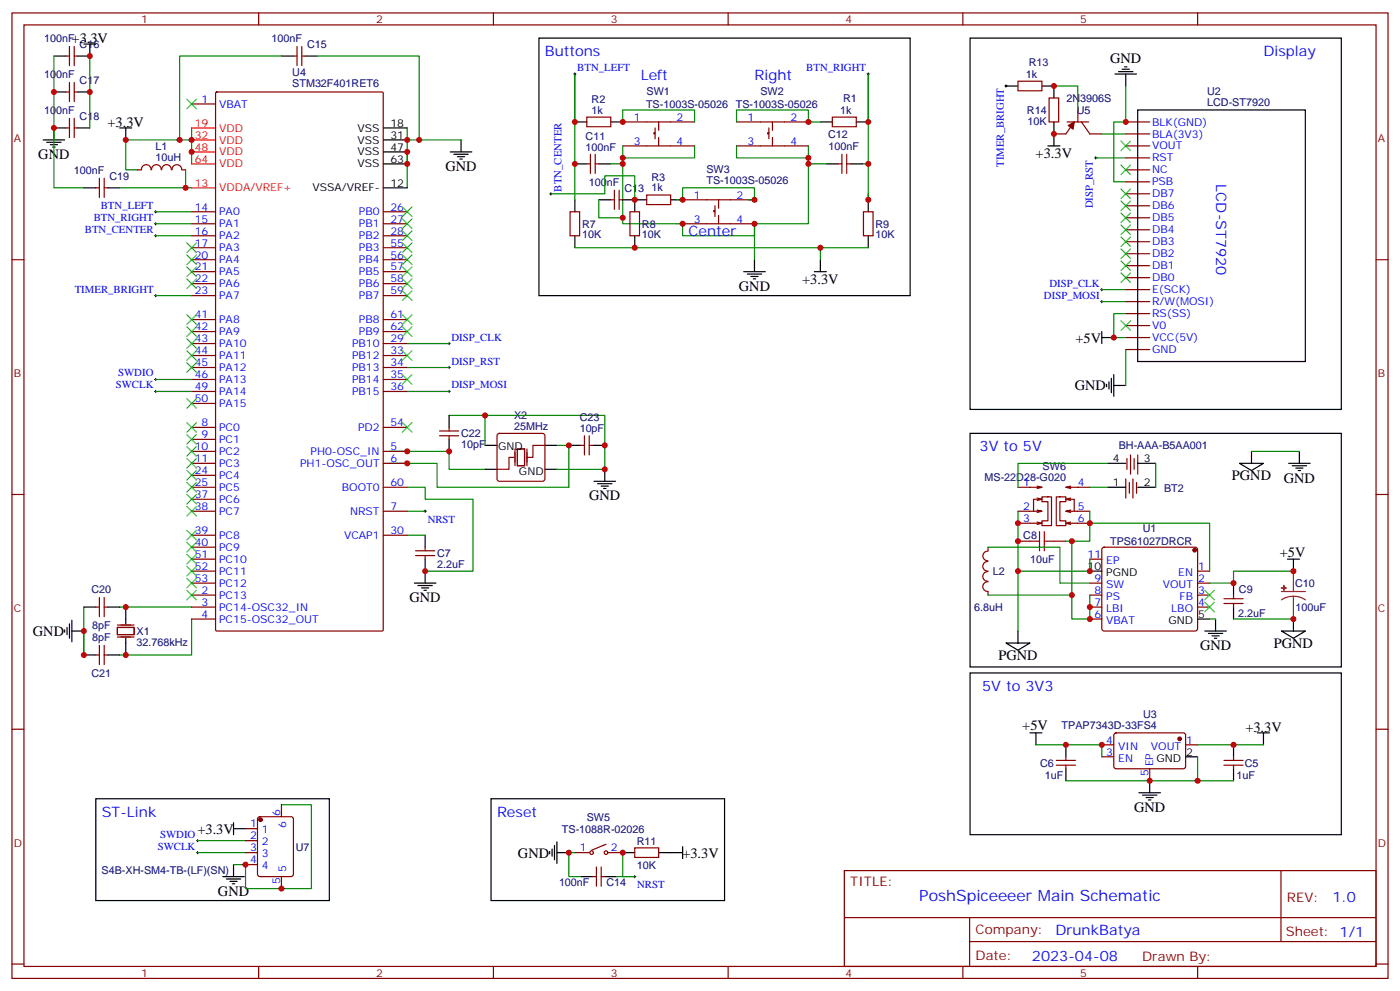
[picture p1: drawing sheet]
<svg xmlns="http://www.w3.org/2000/svg" width="412mm" height="292mm" viewBox="0 0 412 292" stroke-linecap="round" stroke-linejoin="round" font-family="sans-serif">
<g fill="none" stroke="#870000" stroke-width=".35">
<path d="M3.5 3.8h405.4v284.3h-405.4zM7.1 7.3h398.2v277.3h-398.2zM19.4 16.5h1.1M20.5 13.7v5.6M21.9 16.5h1M21.9 13.7v5.6M76.2 3.8v3.5M86.4 16.5h1.1M87.5 13.7v5.6M88.9 13.7v5.6M88.9 16.5h1.1M145.3 3.8v3.5"/>
<path d="M214.5 3.8v3.5M283.6 3.8v3.5M352.8 3.8v3.5M19.4 27.1h1.1M19.4 37.7h1.1M20.5 24.3v5.6M20.5 34.9v5.6M21.9 24.3v5.6M21.9 34.9v5.6M21.9 27.1h1M21.9 37.7h1M56.4 30.6h7.1"/>
<path d="M63.6 27.3l.3-.2h48.6l.3 .2 .1 158.2-.2 .3h-48.8l-.4-.1zM172.9 34.5h7v2.8h-7zM183.4 35.9h21.2M193 39.1h-.4v.3h.4M193 37.7v3.2M194 35.9v2.5M217 35.9h21.1M226.5 39.1h-.4v.3h.4M226.5 37.7v3.2M227.5 35.9v2.5M245.2 34.5h7v2.8h-7zM299.9 23.9h7v2.8h-7z"/>
<path d="M309 28.9h2.9v7h-2.9zM314.3 35.9h6.4M316.4 35.9l-2.4 3.5h-3.6M317.5 32.4v3.5M318.6 35.9l2.4 3.5h3.6M331.6 39.4h7.1M331.6 35.9h7.1M28.2 55.3h1.1M29.3 52.5v5.6M30.7 52.5v5.6M30.7 55.3h1M40.6 50h1"/>
<path d="M41.7 50a1.41 1.41 0 0 1 1.4-1.5 1.41 1.41 0 0 1 1.4 1.5M44.7 50a1.41 1.41 0 0 1 1.4-1.5 1.41 1.41 0 0 1 1.4 1.5M47.6 50a1.41 1.41 0 0 1 1.5-1.5 1.41 1.41 0 0 1 1.4 1.5M50.7 50a1.41 1.41 0 0 1 1.4-1.5 1.41 1.41 0 0 1 1.4 1.5M53.6 50h1.1M172.9 48.3h1M173.9 45.4v5.7M175.3 45.4v5.7M175.3 48.3h1.1M179.9 58.8h1.1M181 56v5.7M182.4 58.8h1"/>
<path d="M182.4 56v5.7M183.4 43h21.2M190.5 57.4h7.1v2.9h-7.1zM194 40.5v2.5M201.1 58.8h21.1M211.7 58.8v2.5M217 43h21.1M227.5 40.5v2.5M246.9 48.3h1.1M248 45.4v5.7M249.4 48.3h1.1M249.4 45.4v5.7"/>
<path d="M331.6 57.1h7.1M331.6 53.6h7.1M331.6 50h7.1M331.6 46.5h7.1M331.6 43h7.1M3.5 76.5h3.6M56.4 76.5h7.1M56.4 62.4h7.1M56.4 65.9h7.1M56.4 69.4h7.1M56.4 73h7.1M112.9 76.5h7"/>
<path d="M112.9 62.4h7M112.9 65.9h7M112.9 69.4h7M112.9 73h7M167.9 62.4h2.8v7h-2.8zM185.6 62.4h2.8v7h-2.8zM201.1 65.9h21.1M210.6 62h-.3v.4h.3M210.6 60.6v3.2M211.7 63.4v2.5M254.4 62.4h2.8v7h-2.8zM331.6 78.2h7.1"/>
<path d="M331.6 74.7h7.1M331.6 71.2h7.1M331.6 67.7h7.1M331.6 64.1h7.1M331.6 60.6h7.1M405.3 76.5h3.6M56.4 80h7.1M56.4 83.5h7.1M56.4 87.1h7.1M56.4 94.1h7.1M56.4 97.6h7.1M112.9 80h7"/>
<path d="M112.9 83.5h7M112.9 87.1h7M112.9 94.1h7M112.9 97.6h7M331.6 99.4h7.1M331.6 95.9h7.1M331.6 92.4h7.1M331.6 88.8h7.1M331.6 85.3h7.1M331.6 81.8h7.1M56.4 101.2h7.1M56.4 104.7h7.1"/>
<path d="M56.4 108.2h7.1M56.4 111.8h7.1M56.4 115.3h7.1M56.4 118.8h7.1M112.9 101.2h7M112.9 104.7h7M112.9 108.2h7M112.9 111.8h7M112.9 115.3h7M331.6 102.9h7.1M56.4 125.9h7.1M56.4 129.4h7.1"/>
<path d="M56.4 132.9h7.1M56.4 136.5h7.1M56.4 140h7.1M112.9 125.9h7M112.9 132.9h7M112.9 136.5h7M129.5 128.3h5.6M129.5 126.9h5.6M132.3 125.9v1M132.3 128.3v1.1M146.6 127.8l.5-.2h12.7l.5 .2 .2 .5v12.7l-.2 .5-.5 .2h-12.7l-.5-.2-.2-.5v-12.7zM171.1 131.2h1.1"/>
<path d="M172.2 128.3v5.7M173.6 128.3v5.7M173.6 131.2h1M332 135v3.2M333 134v5.6M334.1 135v3.2M335.1 134v5.6M3.5 145.6h3.6M56.4 143.5h7.1M56.4 147h7.1M56.4 150.6h7.1M56.4 157.6h7.1"/>
<path d="M112.9 143.5h7M112.9 150.6h7M112.9 157.6h7M299.9 143.5h7l-1.4 .4M299.9 159.4h3.5M299.9 154.1h7M305.5 150.2l1.4 .4h-7M305.5 153.7l1.4 .4M305.5 146.7l1.4 .3M305.5 143.2l1.4 .3M306.9 146.3h2.8v8.5h-2.8v-1.4h1.8v-5.7h-1.8zM306.9 147h-2.5v3.6"/>
<path d="M306.9 150.6l-1.4 .3M306.9 154.1l-1.4 .3M306.9 147l-1.4 .4M310.4 159.4h3.6M311.1 146.3h2.9v1.4h-1.8v5.7h1.8v1.4h-2.9zM314 147h2.4v3.6M314 154.1h7M314 147l1.4 .4M314 154.1l1.4 .3M314 150.6l1.4 .3M315.4 150.2l-1.4 .4h7M315.4 143.2l-1.4 .3"/>
<path d="M315.4 146.7l-1.4 .3M315.4 153.7l-1.4 .4M321 143.5h-7l1.4 .4M331.6 141v5.7M332.7 142.1v3.2M333.7 141v5.7M334.8 142.1v3.2M405.3 145.6h3.6M28.2 178.8h1.1M29.3 176v5.6M30.7 178.8h1M30.7 176v5.6"/>
<path d="M56.4 175.3h7.1M56.4 178.8h7.1M56.4 161.1h7.1M56.4 164.7h7.1M56.4 168.2h7.1M56.4 171.7h7.1M122.4 162.2h5.7M122.4 163.6h5.7M125.2 161.1v1.1M125.2 163.6v1.1M291 168.4a1.41 1.41 0 0 0-1.5 1.4 1.41 1.41 0 0 0 1.5 1.4M291 165.4a1.41 1.41 0 0 0-1.5 1.4 1.41 1.41 0 0 0 1.5 1.4"/>
<path d="M291 171.4a1.41 1.41 0 0 0-1.5 1.4 1.41 1.41 0 0 0 1.5 1.4M291 162.3a1.41 1.41 0 0 0-1.5 1.4 1.41 1.41 0 0 0 1.5 1.4M291 161.1v1.1M291 174.2v1.1M321 175.3h3.6M321 178.8h3.6M321 164.7h3.6M321 171.7h3.6M324.8 161.4l.5-.3h26.8l.5 .3 .2 .5v23.2l-.3 .5-.4 .2h-26.8l-.5-.2-.2-.5v-23.2zM352.8 175.3h3.5M352.8 178.8h3.5M352.8 168.2h3.5"/>
<path d="M352.8 171.7h3.5M360.5 177.7h5.7M360.5 176.3h5.7M363.4 175.3v1M363.4 177.7v1.1M28.2 192.9h1.1M29.3 190.1v5.6M30.7 190.1v5.6M30.7 192.9h1M34.6 184.8h4.9v2.1h-4.9zM34.6 184.1h4.9M34.6 187.6h4.9"/>
<path d="M56.4 182.3h7.1M321 182.3h3.6M3.5 214.8h3.6M324.6 219.4h3.5M328.3 216l.5-.2 20 .1 .4 .6v9.5l-.7 .4-20-.1-.4-.6v-9.2zM349.2 219.4h3.6M405.3 214.8h3.6M82.9 237v3.5M311.1 225.4h5.7M311.1 223.9h5.7M314 222.9v1M314 225.4v1"/>
<path d="M324.6 222.9h3.5M338.7 226.4v3.5M360.5 225.4h5.7M360.5 223.9h5.7M363.4 222.9v1M363.4 225.4v1M72.3 251.1h3.5M72.3 244.1h3.5M72.3 247.6h3.5M72.3 254.6h3.5M76.1 240.7l.5-.2h9.1l.7 .5v16.5l-.4 .6-9.4 .1-.7-.5-.1-16.5zM82.9 258.2v3.5"/>
<path d="M169.3 251.1h4.3M174.6 258.2h1.1M175.7 255.3v5.7M177.1 255.3v5.7M177.1 258.2h1.1M178.5 248.6l-4.2 1.8M179.2 251.1h4.2M187 249.7h7v2.8h-7zM248.7 256.4h156.6v28.2h-156.6zM377.3 256.4v20.9M248.7 270.2h156.5M285.6 277.3h119.6"/>
<path d="M285.6 270.2v14.2M3.5 283.9h3.6M76.2 284.6v3.5M145.3 284.6v3.5M214.5 284.6v3.5M283.6 284.6v3.5M352.8 284.6v3.5M405.3 283.9h3.6"/>
<circle cx="174.3" cy="251.1" r=".53"/>
<circle cx="178.5" cy="251.1" r=".53"/>
</g>
<g fill="none" stroke="#000" stroke-width=".35">
<path d="M15.9 16.5h3.5M24.7 13h3.5M26.5 13v3.5h-3.6M82.9 16.5h3.5M90 16.5h3.5M158.7 11.2h109.4v75.9h-109.4zM285.8 11.2h109.3v109.4h-109.3zM331.3 19.7h.7M15.9 27.1h3.5M19.4 37.7h-3.5v3.5M22.9 37.7h3.6M22.9 27.1h3.6"/>
<path d="M35.3 37.7h3.5M37 37.7v3.5M112.9 37.7h7M169.3 35.9h3.6M179.9 35.9h3.5M241.7 35.9h3.5M252.2 35.9h3.6M296.3 25.3h3.6M306.9 25.3h3.5v3.6M310.4 35.9v7.1M328.4 21.8h6.4M329.5 21.1h4.2"/>
<path d="M330.6 20.4h2.1M331.6 21.8v3.5M335.1 32.4h49.4v74.1h-49.4zM12.7 41.2h6.3M13.8 41.9h4.2M14.8 42.6h2.1M15.5 43.3h.7M24.7 55.3h3.5M31.7 55.3h3.6M112.9 44.7h7M112.9 55.3h7M112.9 41.2h7"/>
<path d="M112.9 48.3h7M132.6 44.7h6.4M133.7 45.4h4.2M134.8 46.1h2.1M135.5 46.8h.7M135.8 41.2v3.5M169.3 48.3h3.6M169.3 58.8v3.6M176.4 48.3h3.5M176.4 58.8h3.5M183.4 58.8h7.1M187 58.8v3.6"/>
<path d="M197.6 58.8h3.5M243.4 48.3h3.5M250.5 48.3h3.5M255.8 58.8v3.6M308.7 43h3.5M169.3 69.4v3.6M187 69.4v3.6M222.2 76.5v3.5M241.7 76.5v3.5M255.8 69.4v3.6M219.1 80h6.3M220.1 80.7h4.3"/>
<path d="M221.2 81.4h2.1M221.9 82.1h.7M239.9 80h3.5M324.6 99.4h3.5M324.6 97.6v3.6M326 113.2v.7M326.7 112.5v2.1M327.4 111.4v4.2M328.1 113.5h3.5M328.1 110.3v6.4M132.3 122.3v3.6M132.3 129.4v3.5"/>
<path d="M142.9 138.2h3.5M142.9 131.2h3.5M160.5 138.2h3.5M160.5 131.2h3.5M167.6 131.2h3.5M174.6 131.2h3.6M178.2 138.2v3.5M285.8 127.6h109.3v68.8h-109.3zM326.3 136.5h5.3M335.1 136.5h5.3M365.1 136.5h7.1l-3.5 2.1zM368.7 132.9v3.6"/>
<path d="M379.6 136.5h6.3M380.6 137.2h4.3M381.7 137.9h2.1M382.4 138.6h.7M382.8 132.9v3.6M125.2 157.6v3.5M175 141.7h6.3M176 142.5h4.3M177.1 143.2h2.1M177.8 143.9h.7M326.3 143.5h5.3M335.1 143.5h5.3"/>
<path d="M24.7 178.8h3.5M31.7 178.8h3.6M37 178.8v4.9M122.1 171.7h6.3M123.1 172.4h4.3M124.2 173.1h2.1M124.9 173.8h.7M125.2 164.7v7M321 168.2h3.6M363.4 171.7v3.6M363.4 178.8v3.5M379.2 164.7h3.6"/>
<path d="M381 164.7v3.5M19 185.5v.7M19.8 184.8v2.1M20.5 183.7v4.3M21.2 185.8h3.5M21.2 182.7v6.3M24.7 192.9h3.5M31.7 192.9h3.6M37 188v4.9M285.8 198.2h109.3v47.6h-109.3zM296.3 189.4h7.1l-3.5 2.1zM299.9 185.8v3.6"/>
<path d="M352.8 182.3h3.5M354.9 185.8h6.3M356 186.5h4.2M357 187.3h2.1M357.7 188h.7M358.1 182.3v3.5M377.5 185.8h7l-3.5 2.2zM381 182.3v3.5M303.4 215.8h3.5M305.2 215.8v3.6M314 219.4v3.5M363.4 219.4v3.5"/>
<path d="M370.4 215.8h3.5M372.2 215.8v3.6M28.2 235.2h68.8v30h-68.8zM144.6 235.2h68.8v30h-68.8zM314 226.4v3.5M335.5 233.5h6.3M336.5 234.2h4.3M337.6 234.9h2.1M338.3 235.6h.7M338.7 229.9v3.6M349.2 222.9h3.6M363.4 226.4v3.5"/>
<path d="M65.6 258.2h6.4M66.7 258.9h4.2M67.7 259.6h2.1M68.8 242.3v3.5M68.8 254.6v3.6M68.8 244.1h3.5M161.9 250.8v.7M162.6 250v2.2M163.3 249v4.2M164 251.1h3.6M164 247.9v6.4M171.1 258.2h3.5"/>
<path d="M178.2 258.2h3.5M183.4 251.1h3.6M194 251.1h7.1M201.1 249.3v3.6M68.4 260.3h.7"/>
</g>
<g fill="none" stroke="#008700" stroke-width=".35">
<path d="M15.9 16.5v38.8h8.8M26.5 16.5v21.2M82.9 16.5h-30v24.7M93.5 16.5h30v24.7M56.4 37.7v10.6M119.9 37.7v17.6M169.3 21.8v37M183.4 35.9v-3.5h21.2v3.5M217 35.9v-3.5h21.1v3.5h3.6M255.8 35.9v-14.1v26.5h-1.8M310.4 25.3h7.1v7.1M324.6 39.4h7"/>
<path d="M331.6 25.3v10.6h-3.5v17.7h3.5M35.3 55.3h19.4M54.7 50v5.3h1.7M56.4 41.2h-19.4v8.8h3.6M119.9 41.2h15.9M162.3 57.1h15.9v-5.3h8.8v7M176.4 58.8v5.3h7M179.9 48.3h3.5M183.4 43v22.9h17.7v3.5h21.1v-3.5h15.9v-22.9M199.3 58.8h1.8v-3.5h21.1v3.5h-1.7M204.6 43v3.5h-21.2M217 43v3.5h21.1"/>
<path d="M238.1 48.3h5.3M255.8 48.3v10.5v-1.7M322.8 46.5h8.8M45.9 62.4h10.5M45.9 65.9h10.5M45.9 69.4h10.5M169.3 73h86.5M222.2 65.9v10.6M241.7 73v3.5M45.9 87.1h10.5M324.6 85.3h7M324.6 88.8h7"/>
<path d="M331.6 92.4h-3.5v7h3.5M45.9 111.8h10.5M45.9 115.3h10.5M119.9 115.3h12.4M119.9 108.2h12.4M119.9 101.2h12.4M331.6 102.9v10.6M114.7 132.9h17.6v5.3h10.6M132.3 122.3h10.6v8.9M142.9 122.3h35.3v15.9h-14.2M164 131.2h3.6v12.3h-38.8v-7h-14.1M326.3 136.5h-26.4v7"/>
<path d="M340.4 136.5v7M368.7 132.9h14.1M119.9 143.5h5.3v3.5h14.1v21.2h-14.1M119.9 157.6h5.3M119.9 150.6h5.3M299.9 150.6v17.6h21.1v-3.5M314 159.4h1.7M321 154.1v5.3h-5.3v22.9h5.3v-7M321 150.6v3.5h35.3v14.1M321 143.5h5.3M24.7 178.8v14.1M35.3 178.8h21.1"/>
<path d="M291 161.1h21.2v10.6h8.8M291 175.3h24.7M299.9 168.2v17.6M381 168.2h-17.6v3.5h-7.1M56.4 182.3v10.6h-21.1M356.3 182.3h1.8M363.4 182.3h17.6M305.2 219.4h19.4v3.5M352.8 219.4h19.4M82.9 237h8.8v24.7h-19.4v-7.1h-3.5M352.8 222.9v7h-38.8M352.8 229.9h10.6"/>
<path d="M58.2 247.6h14.1M58.2 251.1h14.1M169.3 251.1h-1.7v7.1h3.5M183.4 251.1v7.1h3.6h-5.3"/>
</g>
<path d="M151.3 134.7h-1.4v3.5h-3.5M151.7 132.2v5M152.4 132.2h2.1v5h-2.1zM155.2 132.2v5M160.5 131.2h-3.5v3.5h-1.8" fill="none" stroke="#870012" stroke-width=".35"/>
<g fill="#870000" stroke="#870000" stroke-width=".35">
<path d="M314.7 37l1.7-1.1-.3 2.1z"/>
<circle cx="347.5" cy="217.6" r=".53"/>
<circle cx="351.9" cy="162" r=".53"/>
<circle cx="76.7" cy="241.4" r=".53"/>
</g>
<g fill="none" stroke="#3c3" stroke-width=".35">
<path d="M55 29.2l2.9 2.8M57.9 29.2l-2.9 2.8M330.2 48.6l2.8 2.8M330.2 41.6l2.8 2.8M330.2 55.7l2.8 2.8M330.2 59.2l2.8 2.8M333 48.6l-2.8 2.8M333 41.6l-2.8 2.8M333 55.7l-2.8 2.8M333 59.2l-2.8 2.8M55 71.5l2.9 2.9M55 75.1l2.9 2.8"/>
<path d="M55 78.6l2.9 2.8M57.9 71.5l-2.9 2.9M57.9 75.1l-2.9 2.8M57.9 78.6l-2.9 2.8M118.5 61l2.9 2.8M118.5 64.5l2.9 2.8M118.5 71.5l2.9 2.9M118.5 75.1l2.9 2.8M118.5 78.6l2.9 2.8M118.5 68l2.9 2.8M121.4 61l-2.9 2.8M121.4 64.5l-2.9 2.8"/>
<path d="M121.4 71.5l-2.9 2.9M121.4 75.1l-2.9 2.8M121.4 78.6l-2.9 2.8M121.4 68l-2.9 2.8M330.2 62.7l2.8 2.8M330.2 66.3l2.8 2.8M330.2 69.8l2.8 2.8M330.2 73.3l2.8 2.8M330.2 76.8l2.8 2.9M333 62.7l-2.8 2.8M333 66.3l-2.8 2.8M333 69.8l-2.8 2.8"/>
<path d="M333 73.3l-2.8 2.8M333 76.8l-2.8 2.9M55 92.7l2.9 2.8M55 96.2l2.9 2.9M55 99.8l2.9 2.8M55 82.1l2.9 2.8M57.9 92.7l-2.9 2.8M57.9 96.2l-2.9 2.9M57.9 99.8l-2.9 2.8M57.9 82.1l-2.9 2.8M118.5 82.1l2.9 2.8M118.5 85.7l2.9 2.8"/>
<path d="M118.5 92.7l2.9 2.8M118.5 96.2l2.9 2.9M121.4 82.1l-2.9 2.8M121.4 85.7l-2.9 2.8M121.4 92.7l-2.9 2.8M121.4 96.2l-2.9 2.9M330.2 94.5l2.8 2.8M330.2 80.4l2.8 2.8M333 94.5l-2.8 2.8M333 80.4l-2.8 2.8M55 117.4l2.9 2.8M55 103.3l2.9 2.8"/>
<path d="M55 106.8l2.9 2.8M57.9 117.4l-2.9 2.8M57.9 103.3l-2.9 2.8M57.9 106.8l-2.9 2.8M118.5 103.3l2.9 2.8M118.5 110.3l2.9 2.9M121.4 103.3l-2.9 2.8M121.4 110.3l-2.9 2.9M55 138.6l2.9 2.8M55 135l2.9 2.9M55 131.5l2.9 2.8M55 128l2.9 2.8"/>
<path d="M55 124.5l2.9 2.8M57.9 135l-2.9 2.9M57.9 138.6l-2.9 2.8M57.9 131.5l-2.9 2.8M57.9 128l-2.9 2.8M57.9 124.5l-2.9 2.8M118.5 124.5l2.9 2.8M121.4 124.5l-2.9 2.8M55 159.7l2.9 2.9M55 156.2l2.9 2.8M55 149.2l2.9 2.8M55 145.6l2.9 2.8"/>
<path d="M55 142.1l2.9 2.8M57.9 142.1l-2.9 2.8M57.9 145.6l-2.9 2.8M57.9 149.2l-2.9 2.8M57.9 156.2l-2.9 2.8M57.9 159.7l-2.9 2.9M55 173.8l2.9 2.9M55 170.3l2.9 2.8M55 166.8l2.9 2.8M55 163.3l2.9 2.8M57.9 166.8l-2.9 2.8M57.9 173.8l-2.9 2.9"/>
<path d="M57.9 170.3l-2.9 2.8M57.9 163.3l-2.9 2.8M354.9 173.8l2.8 2.9M354.9 177.4l2.8 2.8M357.7 173.8l-2.8 2.9M357.7 177.4l-2.8 2.8"/>
</g>
<path d="M56.4 37.7h7.1M56.4 55.3h7.1M56.4 41.2h7.1M56.4 44.7h7.1M56.4 48.3h7.1" fill="none" stroke="#f00" stroke-width=".35"/>
<path d="M303.4 159.4h2.8M306.2 156.6v5.6M307.6 156.6v5.6M307.6 159.4h2.8" fill="none" stroke="#a10000" stroke-width=".35"/>
<g fill="none" stroke="#000" stroke-width=".29">
<path d="M169 21.8h.7M169.3 21.4v.8M255.4 21.8h.7M255.8 21.4v.8M296 25.3h.7M296.3 25v.7M161.9 57.1h.7M162.3 56.7v.7M322.4 46.5h.7M322.8 46.1v.7M45.5 62.4h.7M45.5 65.9h.7"/>
<path d="M45.5 69.4h.7M45.9 62v.7M45.9 65.5v.8M45.9 69.1v.7M45.5 87.1h.7M45.9 86.7v.7M324.2 85.3h.7M324.2 88.8h.7M324.6 84.9v.8M324.6 88.5v.7M45.5 111.8h.7M45.5 115.3h.7"/>
<path d="M45.9 111.4v.7M45.9 114.9v.7M131.9 115.3h.7M131.9 108.2h.7M131.9 101.2h.7M132.3 100.8v.7M132.3 107.9v.7M132.3 114.9v.7M124.9 150.6h.7M125.2 150.2v.7M57.9 247.6h.7M57.9 251.1h.7"/>
<path d="M58.2 247.2v.7M58.2 250.8v.7M186.6 258.2h.7M187 257.8v.7"/>
</g>
<path d="M377.5 174.2h7M381 175.6l1.9 .2 1.6 .9M381 175.6l-1.9 .3-1.6 .8M381 168.2v6M381 175.6v6.7" fill="none" stroke="#8c2424" stroke-width=".35"/>
<g fill="#8c2424" stroke="#8c2424" stroke-width=".35">
<path d="M377.5 173.1l1.4 .1z"/>
<path d="M378.2 172.4v1.4z"/>
</g>
<g fill="#c00">
<circle cx="324.6" cy="219.4" r=".88"/>
<circle cx="338.7" cy="229.9" r=".88"/>
<circle cx="352.8" cy="229.9" r=".88"/>
<circle cx="314" cy="219.4" r=".88"/>
<circle cx="119.9" cy="44.7" r=".88"/>
<circle cx="119.9" cy="41.2" r=".88"/>
<circle cx="119.9" cy="48.3" r=".88"/>
<circle cx="56.4" cy="41.2" r=".88"/>
<circle cx="37" cy="41.2" r=".88"/>
<circle cx="56.4" cy="44.7" r=".88"/>
<circle cx="142.9" cy="122.3" r=".88"/>
<circle cx="183.4" cy="35.9" r=".88"/>
<circle cx="183.4" cy="48.3" r=".88"/>
<circle cx="169.3" cy="48.3" r=".88"/>
<circle cx="187" cy="73" r=".88"/>
<circle cx="241.7" cy="73" r=".88"/>
<circle cx="183.4" cy="64.1" r=".88"/>
<circle cx="238.1" cy="48.3" r=".88"/>
<circle cx="255.8" cy="48.3" r=".88"/>
<circle cx="187" cy="58.8" r=".88"/>
<circle cx="169.3" cy="35.9" r=".88"/>
<circle cx="255.8" cy="35.9" r=".88"/>
<circle cx="255.8" cy="58.8" r=".88"/>
<circle cx="119.9" cy="136.5" r=".88"/>
<circle cx="119.9" cy="132.9" r=".88"/>
<circle cx="24.7" cy="185.8" r=".88"/>
<circle cx="310.4" cy="39.4" r=".88"/>
<circle cx="310.4" cy="25.3" r=".88"/>
<circle cx="331.6" cy="35.9" r=".88"/>
<circle cx="328.1" cy="99.4" r=".88"/>
<circle cx="125.2" cy="168.2" r=".88"/>
<circle cx="167.6" cy="251.1" r=".88"/>
<circle cx="183.4" cy="251.1" r=".88"/>
<circle cx="178.2" cy="138.2" r=".88"/>
<circle cx="183.4" cy="46.5" r=".88"/>
<circle cx="238.1" cy="35.9" r=".88"/>
<circle cx="238.1" cy="46.5" r=".88"/>
<circle cx="222.3" cy="65.9" r=".88"/>
<circle cx="201.1" cy="58.8" r=".88"/>
<circle cx="222.3" cy="58.8" r=".88"/>
<circle cx="201.1" cy="65.9" r=".88"/>
<circle cx="52.9" cy="41.2" r=".88"/>
<circle cx="123.5" cy="41.2" r=".88"/>
<circle cx="363.4" cy="219.4" r=".88"/>
<circle cx="72.3" cy="254.6" r=".88"/>
<circle cx="82.9" cy="261.7" r=".88"/>
<circle cx="299.9" cy="168.2" r=".88"/>
<circle cx="321" cy="154.1" r=".88"/>
<circle cx="299.9" cy="154.1" r=".88"/>
<circle cx="321" cy="168.2" r=".88"/>
<circle cx="315.7" cy="175.3" r=".88"/>
<circle cx="321" cy="182.3" r=".88"/>
<circle cx="321" cy="178.8" r=".88"/>
<circle cx="363.4" cy="171.7" r=".88"/>
<circle cx="299.9" cy="159.4" r=".88"/>
<circle cx="315.7" cy="159.4" r=".88"/>
<circle cx="381" cy="168.2" r=".88"/>
<circle cx="381" cy="182.3" r=".88"/>
<circle cx="15.9" cy="27.1" r=".88"/>
<circle cx="26.5" cy="27.1" r=".88"/>
<circle cx="26.5" cy="16.5" r=".88"/>
<circle cx="15.9" cy="37.7" r=".88"/>
<circle cx="54.7" cy="55.3" r=".88"/>
<circle cx="24.7" cy="192.9" r=".88"/>
<circle cx="132.3" cy="132.9" r=".88"/>
<circle cx="167.6" cy="131.2" r=".88"/>
<circle cx="178.2" cy="131.2" r=".88"/>
<circle cx="37" cy="178.8" r=".88"/>
<circle cx="37" cy="192.9" r=".88"/>
</g>
<text font-size="4.6" fill="#00f" x="270.8" y="265.4">PoshSpiceeeer Main Schematic</text>
<g font-size="4.2">
<text x="21.1" y="12.6">+3.3V</text>
<text x="327" y="18.6">GND</text>
<text x="31.7" y="37.3">+3.3V</text>
<text x="11.3" y="46.8">GND</text>
<text x="305.1" y="46.5">+3.3V</text>
<text x="131.2" y="50.4">GND</text>
<text x="236.3" y="83.5">+3.3V</text>
<text x="217.7" y="85.7">GND</text>
<text x="316.8" y="100.9">+5V</text>
<text x="316.6" y="115">GND</text>
<text x="362.9" y="141.4">PGND</text>
<text x="378.2" y="142.1">GND</text>
<text x="173.6" y="147.4">GND</text>
<text x="377" y="164">+5V</text>
<text x="120.6" y="177.4">GND</text>
<text x="9.7" y="187.3">GND</text>
<text x="353.5" y="191.5">GND</text>
<text x="375.2" y="190.8">PGND</text>
<text x="294.1" y="194.3">PGND</text>
<text x="301.1" y="215.1">+5V</text>
<text x="366.8" y="215.5">+3.3V</text>
<text x="334.1" y="239.1">GND</text>
<text x="58.2" y="245.5">+3.3V</text>
<text x="152.6" y="252.5">GND</text>
<text x="201" y="252.5">+3.3V</text>
<text x="64.2" y="263.8">GND</text>
</g>
<g font-size="4.2" fill="#00f">
<text x="160.5" y="16.5">Buttons</text>
<text x="372.2" y="16.5">Display</text>
<text x="188.7" y="23.6">Left</text>
<text x="222.2" y="23.6">Right</text>
<text x="358.2" y="54.3" transform="rotate(90 358.2 54.3)">LCD-ST7920</text>
<text x="202.8" y="69.4">Center</text>
<text x="288.6" y="132.9">3V to 5V</text>
<text x="289.3" y="203.5">5V to 3V3</text>
<text x="30" y="240.5">ST-Link</text>
<text x="146.4" y="240.5">Reset</text>
<text x="392.5" y="265.7">1.0</text>
<text x="310.9" y="275.2">DrunkBatya</text>
<text x="304" y="283">2023-04-08</text>
</g>
<g font-size="3.9" fill="#800">
<text x="250.5" y="261">TITLE:</text>
<text x="379.1" y="265.7">REV:</text>
<text x="287.4" y="275.2">Company:</text>
<text x="378.7" y="275.8">Sheet: 1/1</text>
<text x="287.4" y="282.9">Date:</text>
<text x="336.4" y="282.9">Drawn By:</text>
</g>
<g font-size="3.2" fill="#800">
<text x="41.6" y="6.8">1</text>
<text x="110.8" y="6.8">2</text>
<text x="179.9" y="6.8">3</text>
<text x="249.1" y="6.8">4</text>
<text x="318.2" y="6.8">5</text>
<text x="4.1" y="41.9">A</text>
<text x="405.9" y="41.9">A</text>
<text x="4.1" y="111.1">B</text>
<text x="405.9" y="111.1">B</text>
<text x="4.1" y="180.2">C</text>
<text x="405.9" y="180.2">C</text>
<text x="4.1" y="249.3">D</text>
<text x="405.9" y="249.3">D</text>
<text x="41.6" y="287.6">1</text>
<text x="110.8" y="287.6">2</text>
<text x="179.9" y="287.6">3</text>
<text x="249.1" y="287.6">4</text>
<text x="318.2" y="287.6">5</text>
</g>
<g font-size="3.2" fill="#000080">
<text x="13" y="12.4">100nF</text>
<text x="23.4" y="14.1">C16</text>
<text x="80" y="12.4">100nF</text>
<text x="90.5" y="14.1">C15</text>
<text x="13" y="22.9">100nF</text>
<text x="86.1" y="22.3">U4</text>
<text x="302.2" y="22.9">1k</text>
<text x="303" y="19.4">R13</text>
<text x="23.4" y="24.7">C17</text>
<text x="86.1" y="25.7">STM32F401RET6</text>
<text x="190.5" y="28">SW1</text>
<text x="224" y="28">SW2</text>
<text x="248.4" y="30">R1</text>
<text x="355.6" y="28.1">U2</text>
<text x="13" y="33.5">100nF</text>
<text x="23.4" y="35.3">C18</text>
<text x="174.3" y="33.4">1k</text>
<text x="174.3" y="30.2">R2</text>
<text x="190.3" y="31.8">TS-1003S-05026</text>
<text x="216.8" y="31.8">TS-1003S-05026</text>
<text x="247.5" y="33.5">1k</text>
<text x="302.5" y="33.5">R14</text>
<text x="314.2" y="30">2N3906S</text>
<text x="317.2" y="33.5">U5</text>
<text x="355.6" y="31.3">LCD-ST7920</text>
<text x="172.5" y="41.2">C11</text>
<text x="243.9" y="40.6">C12</text>
<text x="302.7" y="36.7">10K</text>
<text x="45.8" y="47.4">10uH</text>
<text x="45.8" y="44.2">L1</text>
<text x="172.5" y="44.4">100nF</text>
<text x="244" y="44.1">100nF</text>
<text x="21.8" y="51.2">100nF</text>
<text x="32.3" y="52.9">C19</text>
<text x="191.9" y="53.2">R3</text>
<text x="208.1" y="50.9">SW3</text>
<text x="173.5" y="54.7">100nF</text>
<text x="184" y="56.5">C13</text>
<text x="191.9" y="56.4">1k</text>
<text x="208.1" y="54.1">TS-1003S-05026</text>
<text x="171.4" y="70.2">10K</text>
<text x="171.4" y="67">R7</text>
<text x="189.1" y="70.2">10K</text>
<text x="189.1" y="67">R8</text>
<text x="257.9" y="70.2">10K</text>
<text x="257.9" y="67">R9</text>
<text x="151.4" y="123.4">X2</text>
<text x="170.8" y="124.1">C23</text>
<text x="135.8" y="131.9">10pF</text>
<text x="135.8" y="128.8">C22</text>
<text x="151.4" y="126.6">25MHz</text>
<text x="170.8" y="127.3">10pF</text>
<text x="329.5" y="132.3">BH-AAA-B5AA001</text>
<text x="290" y="141.7">MS-22D28-G020</text>
<text x="307.1" y="138.5">SW6</text>
<text x="342.9" y="144.8">BT2</text>
<text x="301.4" y="158.8">C8</text>
<text x="327" y="160.5">TPS61027DRCR</text>
<text x="336.6" y="156.8">U1</text>
<text x="128.8" y="167.2">2.2uF</text>
<text x="128.8" y="164">C7</text>
<text x="303.4" y="165.8">10uF</text>
<text x="292.4" y="169.3">L2</text>
<text x="381.5" y="172.9">C10</text>
<text x="27" y="174.6">C20</text>
<text x="287" y="179.9">6.8uH</text>
<text x="364.9" y="174.6">C9</text>
<text x="381.6" y="179.9">100uF</text>
<text x="27.1" y="185.2">8pF</text>
<text x="364.7" y="181.7">2.2uF</text>
<text x="27.1" y="188.7">8pF</text>
<text x="40.2" y="190.2">32.768kHz</text>
<text x="40.2" y="187">X1</text>
<text x="27" y="199.3">C21</text>
<text x="312.7" y="214.6">TPAP7343D-33FS4</text>
<text x="336.7" y="211.4">U3</text>
<text x="306.4" y="225.8">C6</text>
<text x="366.7" y="225.8">C5</text>
<text x="307.8" y="229.3">1uF</text>
<text x="364.3" y="229.3">1uF</text>
<text x="165.5" y="245.2">TS-1088R-02026</text>
<text x="172.8" y="241.7">SW5</text>
<text x="87.1" y="250.5">U7</text>
<text x="187.6" y="248.7">R11</text>
<text x="29.9" y="257.5">S4B-XH-SM4-TB-(LF)(SN)</text>
<text x="187.6" y="256">10K</text>
<text x="164.7" y="261.1">100nF</text>
<text x="178.7" y="261.1">C14</text>
</g>
<g font-size="3.2" fill="#00f">
<text x="170" y="20.9">BTN_LEFT</text>
<text x="237.5" y="20.9">BTN_RIGHT</text>
<text x="59.4" y="30.3">1</text>
<text x="64.6" y="31.7">VBAT</text>
<text x="186.7" y="35.6">1</text>
<text x="199.3" y="35.6">2</text>
<text x="220.2" y="35.6">1</text>
<text x="232.8" y="35.6">2</text>
<text x="339.4" y="40.5">BLA(3V3)</text>
<text x="339.4" y="37">BLK(GND)</text>
<text x="186.7" y="42.6">3</text>
<text x="199.3" y="42.6">4</text>
<text x="220.2" y="42.6">3</text>
<text x="232.8" y="42.6">4</text>
<text x="339.4" y="47.6">RST</text>
<text x="339.4" y="44">VOUT</text>
<text x="295.7" y="49.2" transform="rotate(-90 295.7 49.2)">TIMER_BRIGHT</text>
<text x="339.4" y="51.1">NC</text>
<text x="165.4" y="56.4" transform="rotate(-90 165.4 56.4)">BTN_CENTER</text>
<text x="204.4" y="58.5">1</text>
<text x="217" y="58.5">2</text>
<text x="339.4" y="58.1">DB7</text>
<text x="339.4" y="54.6">PSB</text>
<text x="27.6" y="65">BTN_RIGHT</text>
<text x="29.7" y="61.5">BTN_LEFT</text>
<text x="57.4" y="62">14</text>
<text x="57.4" y="65.5">15</text>
<text x="64.6" y="63.4">PA0</text>
<text x="105.7" y="63.4">PB0</text>
<text x="115" y="62">26</text>
<text x="115" y="65.5">27</text>
<text x="204.4" y="65.5">3</text>
<text x="217" y="65.5">4</text>
<text x="321.9" y="61.4" transform="rotate(-90 321.9 61.4)">DISP_RST</text>
<text x="339.4" y="65.2">DB5</text>
<text x="339.4" y="61.7">DB6</text>
<text x="25" y="68.8">BTN_CENTER</text>
<text x="57.4" y="69.1">16</text>
<text x="64.6" y="67">PA1</text>
<text x="64.6" y="70.5">PA2</text>
<text x="105.7" y="67">PB1</text>
<text x="105.7" y="70.5">PB2</text>
<text x="115" y="69.1">28</text>
<text x="339.4" y="68.7">DB4</text>
<text x="57.4" y="72.6">17</text>
<text x="57.4" y="76.1">20</text>
<text x="64.6" y="74">PA3</text>
<text x="64.6" y="77.5">PA4</text>
<text x="105.7" y="74">PB3</text>
<text x="105.7" y="77.5">PB4</text>
<text x="115" y="72.6">55</text>
<text x="115" y="76.1">56</text>
<text x="339.4" y="75.8">DB2</text>
<text x="339.4" y="72.2">DB3</text>
<text x="57.4" y="79.7">21</text>
<text x="57.4" y="83.2">22</text>
<text x="64.6" y="81.1">PA5</text>
<text x="105.7" y="81.1">PB5</text>
<text x="115" y="79.7">57</text>
<text x="115" y="83.2">58</text>
<text x="339.4" y="82.8">DB0</text>
<text x="339.4" y="79.3">DB1</text>
<text x="22" y="86.4">TIMER_BRIGHT</text>
<text x="57.4" y="86.7">23</text>
<text x="64.6" y="84.6">PA6</text>
<text x="64.6" y="88.1">PA7</text>
<text x="105.7" y="84.6">PB6</text>
<text x="105.7" y="88.1">PB7</text>
<text x="115" y="86.7">59</text>
<text x="307.5" y="87.9">DISP_MOSI</text>
<text x="309.1" y="84.4">DISP_CLK</text>
<text x="339.4" y="89.9">R/W(MOSI)</text>
<text x="339.4" y="86.4">E(SCK)</text>
<text x="57.4" y="93.8">41</text>
<text x="64.6" y="95.2">PA8</text>
<text x="105.7" y="95.2">PB8</text>
<text x="115" y="93.8">61</text>
<text x="339.4" y="93.4">RS(SS)</text>
<text x="57.4" y="97.3">42</text>
<text x="57.4" y="100.8">43</text>
<text x="64.6" y="98.7">PA9</text>
<text x="105.7" y="98.7">PB9</text>
<text x="115" y="100.8">29</text>
<text x="115" y="97.3">62</text>
<text x="133" y="100.3">DISP_CLK</text>
<text x="339.4" y="100.5">VCC(5V)</text>
<text x="339.4" y="96.9">V0</text>
<text x="57.4" y="104.4">44</text>
<text x="57.4" y="107.9">45</text>
<text x="64.6" y="102.2">PA10</text>
<text x="64.6" y="105.8">PA11</text>
<text x="103.7" y="102.2">PB10</text>
<text x="103.7" y="105.8">PB12</text>
<text x="115" y="104.4">33</text>
<text x="115" y="107.9">34</text>
<text x="133" y="107.4">DISP_RST</text>
<text x="339.4" y="104">GND</text>
<text x="34.8" y="110.9">SWDIO</text>
<text x="57.4" y="111.4">46</text>
<text x="64.6" y="109.3">PA12</text>
<text x="64.6" y="112.8">PA13</text>
<text x="103.7" y="109.3">PB13</text>
<text x="103.7" y="112.8">PB14</text>
<text x="115" y="111.4">35</text>
<text x="34.1" y="114.4">SWCLK</text>
<text x="57.4" y="114.9">49</text>
<text x="57.4" y="118.5">50</text>
<text x="64.6" y="116.3">PA14</text>
<text x="64.6" y="119.9">PA15</text>
<text x="103.7" y="116.3">PB15</text>
<text x="115" y="114.9">36</text>
<text x="133" y="114.4">DISP_MOSI</text>
<text x="59.4" y="125.5">8</text>
<text x="115" y="125.5">54</text>
<text x="59.4" y="129">9</text>
<text x="64.6" y="126.9">PC0</text>
<text x="64.6" y="130.5">PC1</text>
<text x="105.5" y="126.9">PD2</text>
<text x="57.4" y="132.6">10</text>
<text x="57.4" y="136.1">11</text>
<text x="64.6" y="134">PC2</text>
<text x="64.6" y="137.5">PC3</text>
<text x="88.4" y="137.5">PH1-OSC_OUT</text>
<text x="91.5" y="134">PH0-OSC_IN</text>
<text x="115" y="132.6">5</text>
<text x="115" y="136.1">6</text>
<text x="57.4" y="139.6">24</text>
<text x="57.4" y="143.2">25</text>
<text x="64.6" y="141">PC4</text>
<text x="115" y="143.2">60</text>
<text x="301.4" y="143.2">1</text>
<text x="317.5" y="143.2">4</text>
<text x="57.4" y="146.7">37</text>
<text x="64.6" y="144.6">PC5</text>
<text x="64.6" y="148.1">PC6</text>
<text x="100.7" y="144.6">BOOT0</text>
<text x="57.4" y="150.2">38</text>
<text x="64.6" y="151.6">PC7</text>
<text x="103.1" y="151.6">NRST</text>
<text x="115" y="150.2">7</text>
<text x="126" y="154.1">NRST</text>
<text x="301.4" y="150.2">2</text>
<text x="301.4" y="153.7">3</text>
<text x="317.5" y="150.2">5</text>
<text x="317.5" y="153.7">6</text>
<text x="57.4" y="157.3">39</text>
<text x="57.4" y="160.8">40</text>
<text x="64.6" y="158.7">PC8</text>
<text x="101.3" y="158.7">VCAP1</text>
<text x="115" y="157.3">30</text>
<text x="57.4" y="164.3">51</text>
<text x="57.4" y="167.9">52</text>
<text x="64.6" y="162.2">PC9</text>
<text x="64.6" y="165.7">PC10</text>
<text x="320.3" y="164.3">11</text>
<text x="325.9" y="166.1">EP</text>
<text x="353" y="167.9">1</text>
<text x="57.4" y="171.4">53</text>
<text x="64.6" y="169.3">PC11</text>
<text x="64.6" y="172.8">PC12</text>
<text x="322.4" y="171.4">9</text>
<text x="325.9" y="173.1">SW</text>
<text x="342.5" y="173.1">VOUT</text>
<text x="347.1" y="169.6">EN</text>
<text x="353" y="171.4">2</text>
<text x="59.4" y="174.9">2</text>
<text x="59.4" y="178.4">3</text>
<text x="64.6" y="176.3">PC13</text>
<text x="64.6" y="179.8">PC14-OSC32_IN</text>
<text x="322.4" y="178.4">7</text>
<text x="322.4" y="174.9">8</text>
<text x="325.9" y="176.7">PS</text>
<text x="347.5" y="176.7">FB</text>
<text x="353" y="174.9">3</text>
<text x="353" y="178.4">4</text>
<text x="59.4" y="182">4</text>
<text x="64.6" y="183.4">PC15-OSC32_OUT</text>
<text x="322.4" y="182">6</text>
<text x="325.9" y="183.7">VBAT</text>
<text x="325.9" y="180.2">LBI</text>
<text x="345" y="180.2">LBO</text>
<text x="325.9" y="219">4</text>
<text x="329.4" y="220.8">VIN</text>
<text x="339" y="220.8">VOUT</text>
<text x="349.4" y="219">1</text>
<text x="325.9" y="222.5">3</text>
<text x="329.4" y="224.3">EN</text>
<text x="339.7" y="225.7" transform="rotate(-90 339.7 225.7)">EP</text>
<text x="338.3" y="228.4" transform="rotate(-90 338.3 228.4)">5</text>
<text x="73.7" y="243.7">1</text>
<text x="77.2" y="245.5">1</text>
<text x="82.5" y="240.3" transform="rotate(-90 82.5 240.3)">6</text>
<text x="84.3" y="243.8" transform="rotate(-90 84.3 243.8)">6</text>
<text x="46.5" y="250.2">SWCLK</text>
<text x="47.2" y="246.7">SWDIO</text>
<text x="73.7" y="247.2">2</text>
<text x="73.7" y="250.8">3</text>
<text x="77.2" y="249">2</text>
<text x="170.8" y="250.8">1</text>
<text x="179.9" y="250.8">2</text>
<text x="73.7" y="254.3">4</text>
<text x="77.2" y="252.5">3</text>
<text x="77.2" y="256">4</text>
<text x="84.3" y="256.9" transform="rotate(-90 84.3 256.9)">5</text>
<text x="82.5" y="260.4" transform="rotate(-90 82.5 260.4)">5</text>
<text x="187.7" y="261.5">NRST</text>
</g>
<g font-size="3.2" fill="#f00">
<text x="57.4" y="37.3">19</text>
<text x="57.4" y="40.9">32</text>
<text x="64.6" y="38.7">VDD</text>
<text x="57.4" y="44.4">48</text>
<text x="57.4" y="47.9">64</text>
<text x="64.6" y="42.3">VDD</text>
<text x="64.6" y="45.8">VDD</text>
<text x="64.6" y="49.3">VDD</text>
<text x="57.4" y="55">13</text>
<text x="64.6" y="56.4">VDDA/VREF+</text>
</g>
<g font-size="3.2">
<text x="105.3" y="38.7">VSS</text>
<text x="115" y="37.3">18</text>
<text x="115" y="40.9">31</text>
<text x="105.3" y="42.3">VSS</text>
<text x="105.3" y="45.8">VSS</text>
<text x="115" y="44.4">47</text>
<text x="115" y="47.9">63</text>
<text x="105.3" y="49.3">VSS</text>
<text x="92.1" y="56.4">VSSA/VREF-</text>
<text x="115" y="55">12</text>
<text x="146.8" y="132.6">GND</text>
<text x="327.8" y="136.1">4</text>
<text x="336.9" y="136.1">3</text>
<text x="152.9" y="140">GND</text>
<text x="327.8" y="143.2">1</text>
<text x="336.9" y="143.2">2</text>
<text x="320.3" y="167.9">10</text>
<text x="325.9" y="169.6">PGND</text>
<text x="344.2" y="183.7">GND</text>
<text x="353" y="182">5</text>
<text x="340.7" y="224.3">GND</text>
<text x="349.4" y="222.5">2</text>
</g>
</svg>
